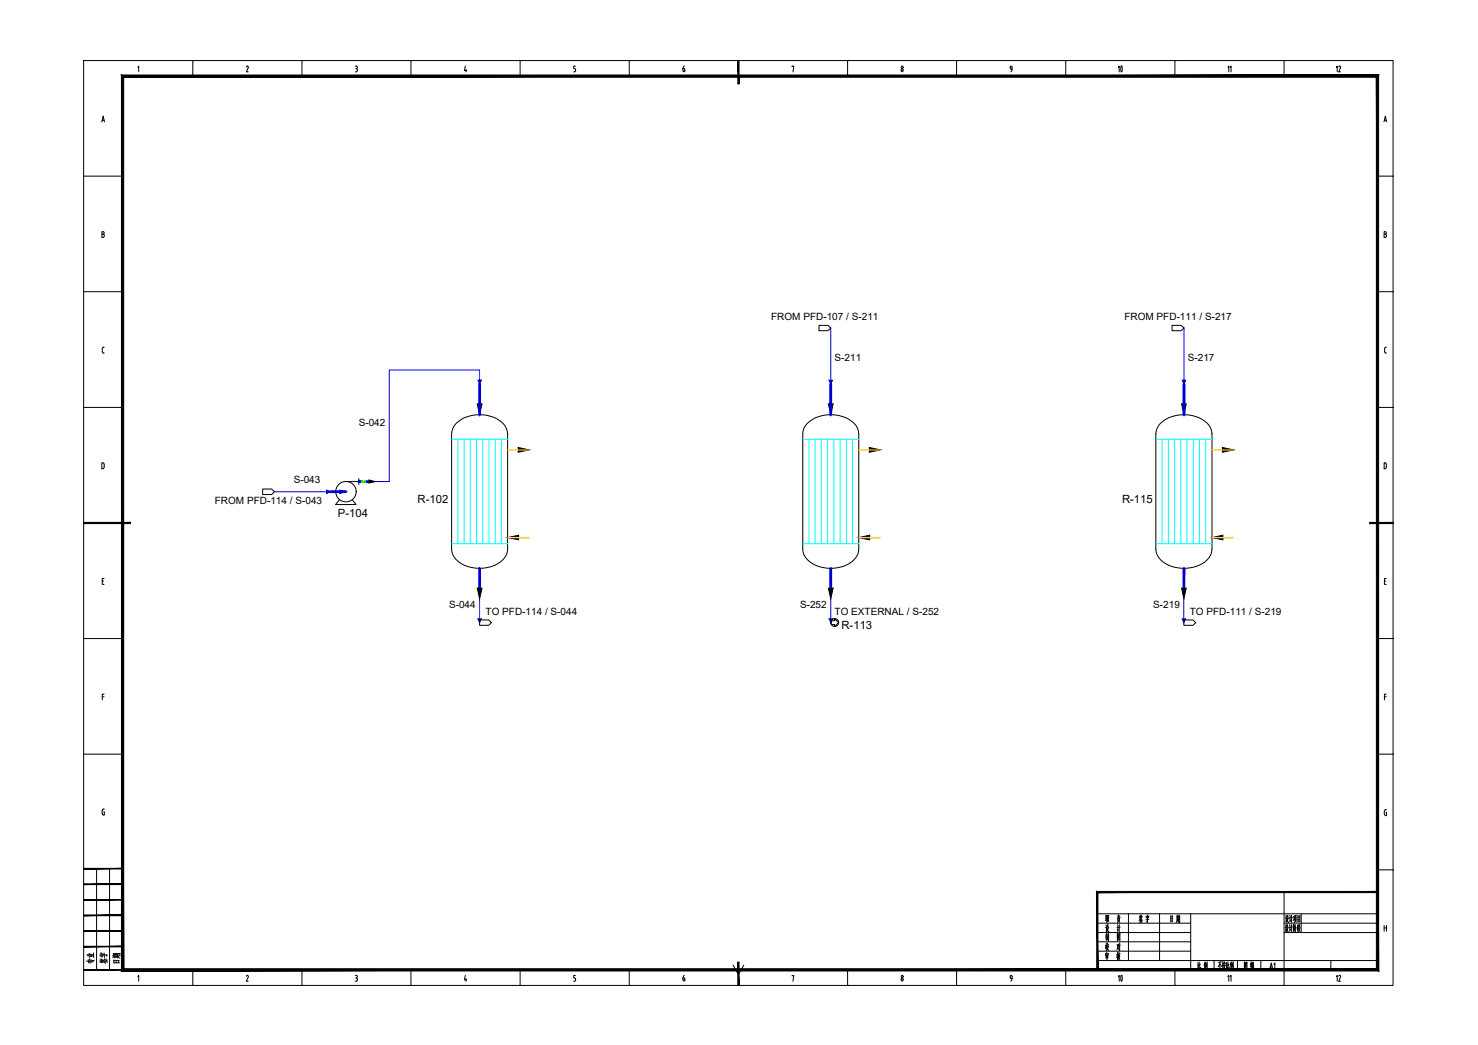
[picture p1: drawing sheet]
<svg xmlns="http://www.w3.org/2000/svg" width="420mm" height="297mm" viewBox="0 0 420 297" stroke-linecap="round" stroke-linejoin="round" font-family="sans-serif">
<g fill="none" stroke="#000" stroke-width=".28">
<path d="M23.8 17.2h372.2v262.9h-372.2zM39.2 19.2l.2-.4v1.6M54.8 17.2h.1M54.8 17.2v4.4M70.3 18.8l.3 .2v.3M70.3 18.8l-.2 .2M70.5 19.3l-.5 1.1h.6M85.8 17.2h.1M85.8 17.2v4.4M101 18.8h.3M101.2 19.5h.1M101.3 18.8l.2 .2v.3l-.2 .2 .3 .4"/>
<path d="M101.6 19.9l-.3 .5M116.8 17.2h.1M116.8 17.2v4.4M132.3 18.8l-.3 1.3h.7M132.5 19.7v.7M147.9 17.2h.1M147.9 17.2v4.4M163.4 19.5l.2 .4M163.6 18.8h-.5v.7h.3M163.6 19.9v.2M178.9 17.2h.1M178.9 17.2v4.4"/>
<path d="M194.1 19.5l.2 .8h.3l.1-.3M194.1 19.5h.4l.2 .4M194.5 18.7l-.3 .8M194.7 19.9v.2M209.9 17.2h.1M225.2 19v-.2h.5l-.3 1.6M240.9 17.2h.1M240.9 17.2v4.4M256.2 19.9l.3-.4 .2 .4M256.2 19.9l.3 .5 .2-.4M256.7 19.9v.2M271.9 17.2h.1"/>
<path d="M271.9 17.2v4.4M287.2 19.1l.3-.3 .2 .3M287.2 19.2l.3 .5M287.7 19.2v.5h-.3M287.7 19.6l-.4 .8M303 17.2h.1M303 17.2v4.4M334 17.2h.1M334 17.2v4.4M365 17.2h.1M365 17.2v4.4M28.9 34.7l.4-1.7 .4 1.7"/>
<path d="M29 34.2h.6M101 20.4h.3M163.1 20.4h.3M163.6 20l-.2 .4M393.4 34.7l.4-1.7 .4 1.7M393.6 34.2h.5M23.8 50.1h11.1M391.6 50.1h4.4M396 50.1h.1M29 66.6h.3M29.3 66.6l.4 .4-.4 .5M29.3 66.6l.3-.2v-.4l-.6-.1v1.6h.3"/>
<path d="M393.5 66.6h.3M393.8 65.9h-.3v1.6h.3M393.8 65.9l.3 .3-.3 .4 .4 .4-.4 .5M23.8 82.9h11.1M29.1 99.1v.9M29.1 100l.1 .3 .4 .1M29.6 98.7l-.4 .1-.1 .3M391.6 82.9h4.4M393.6 99.1v.9M393.6 100l.3 .4M393.9 98.7h.2M393.9 98.7l-.3 .4"/>
<path d="M396 82.9h.1M23.8 115.8h11.1M391.6 115.8h4.4M393.9 100.4h.2M396 115.8h.1M29.2 131.6h-.3v1.7h.3M29.3 131.6l.3 .5v.9l-.3 .2M393.7 133.2l.4-.2v-.9l-.2-.5h-.4v1.7h.2M396 148.7h.1M29.1 165.2h.3M29.6 164.5h-.5v1.6h.5M393.6 165.2h.3"/>
<path d="M394.1 164.5h-.5v1.6h.5M23.8 181.5h11.1M29.1 198.1h.5M29.6 197.3h-.5v1.7M391.6 181.5h4.4M393.6 198.1h.5M394.1 197.3h-.5v1.7M396 181.5h.1M23.8 214.4h11.1M391.6 214.4h4.4M396 214.4h.1M29 230.4v.8"/>
<path d="M29.1 231.2l.3 .4M29.5 230.7h.2v1h-.3M29.7 230h-.5l-.1 .4M393.5 230.6v.8M394 230.9h.2v.9l-.5-.1-.1-.3M394.2 230.2h-.5l-.1 .4M27.5 246.9v28.8M31.1 246.9v28.8M311.9 259.7h79.7M320.8 259.7v13.3M329.6 259.7v13.3M338.5 259.7v16"/>
<path d="M365 253.6v26.5M369.9 259.7v5.4M391.6 247.3h4.4M396 247.3h.1M39.2 277.6l.2-.3v1.6M54.8 275.7v4.4M70.3 277.2l.3 .2v.4M70.3 277.2l-.2 .3M70.5 277.8l-.5 1.1h.6M85.8 275.7v4.4M101 277.3h.3M101 278.9h.3"/>
<path d="M101.2 278h.1M101.3 277.2l.3 .4-.3 .3M101.3 278l.3 .3-.3 .6M116.8 275.7v4.4M132.3 277.3l-.3 1.2h.7M132.5 278.2v.7M147.9 275.7v4.4M163.1 278.9h.3M163.4 278l.2 .3M163.6 277.3h-.5v.7h.3M163.6 278.4v.1M163.6 278.5l-.2 .4"/>
<path d="M178.9 275.7v4.4M194.5 277.2l-.3 .8M194.7 278.5l-.1 .3h-.3l-.2-.8 .5 .1 .1 .4M208.4 274.3l1.5 2.7 1.5-2.7M225.2 277.4v-.1h.5l-.3 1.6M240.9 275.7v4.4M256.7 278.4v.1M256.7 278.3l-.1-.3a.36 .36 0 0 0-.4 .4 .36 .36 0 0 0 .5 .3v-.2M271.9 275.7v4.4M287.4 278.2h.3M287.7 277.6v.5M287.7 278.1l-.4 .8"/>
<path d="M287.7 277.6l-.1-.3a.46 .46 0 0 0-.4 .4 .46 .46 0 0 0 .3 .5M303 275.7v4.4M311.9 273h79.7M311.9 262.4h26.6M311.9 265.1h26.6M311.9 267.7h26.6M311.9 270.4h26.6M324.1 261.6v.4M324.2 260.1l-.3 .8M324.2 260.5v.3M324.3 261.6v.3M324.3 260.8l.5 .8"/>
<path d="M324.3 260.8l-.5 .9M324.3 260.5h-.3M324.4 261.3l-.3 .1M324.5 260.1l-.1 .7M324.5 260.5l.1 .4M324.5 261.6l-.1 .5M324.7 262.1l-.7 .1M324.8 260.5h-.4M325.9 260.4l-.1 .5M326.1 260l.1 .4M326.2 261.1v1.1l-.2-.3M326.4 260.8l-.5 .1"/>
<path d="M326.4 260.7l-.2 .4M326.6 260.4l-.1 .4M326.6 260.5h-.7M326.6 261.4l-.9 .1M332.8 260.3v1.7M333.1 261.1h-.3M333.2 261.8l-.4 .1M333.3 260.4l-.5 .1M333.3 260.3l-.1 1.7M334 275.7v4.4M334.6 260.1v1.4M334.6 261.6l-.2 .6"/>
<path d="M334.8 261.6l.1 .4M334.8 260.8h-.2M334.8 261.1l-.2 .1M334.9 260.1l-.1 1.3M335 260.5l-.5 .1M335 261.4l-.5 .1M335.1 261.4l-.1 .8M335.1 260.3v1.1M335.3 260.8h-.2M335.3 261.3h-.2M335.4 260.3v1.9l-.2-.2M335.4 260.3l-.3 .1"/>
<path d="M340.6 273.6v1.6M340.8 275l-.3 .4M340.8 274.3l-.2 .1M340.9 273.5v1.7l.2 .2h.2v-.5M341.2 274l-.3 .6M342.5 273.8v1.7M342.6 273.4l-.3 1M342.6 274.4l.1 .3M342.7 273.8l-.2 .9M342.8 274.1l-.1 .1M342.9 274.1l-.3 1.2M342.9 273.7l-.3 .1"/>
<path d="M343 273.9v1M343.2 273.4v2.1l-.2-.3M345.1 273v2.7M346.8 273.9v1.5M346.9 273.5l-.6 1.3M346.9 274.1l.3 .6M347.2 273.4l-.8 .1M347.6 273.3v2.2l-.1-.3M347.7 274.3l-.3 .4M347.8 274h-.4M347.8 273.7v.4M348 274l-.1 .8 .4 .6"/>
<path d="M348 273.3l.1 .4M348.2 274.5l-.4 1M348.3 273.8h-.5M348.3 273.7l-.1 .4M348.4 274.4l-.6 .1M348.7 273.5v1.7M349 274.3l-.3 .1M349.1 273.4v1.8l.1 .2h.2v-.5M349.4 274l-.3 .6M349.9 273.8v1.7M350 273.4l-.3 1M350.1 274.4l.1 .3"/>
<path d="M350.2 273.8l-.2 .9M350.3 274.1l-.2 .1M350.3 274.1l-.3 1.2M350.4 273.7l-.4 .1M350.4 273.9v1M350.6 273.4v2.1l-.2-.3M351.8 273v2.7M353.8 275.3l.7 .1M353.8 273.4v2.1M354 274.1l.4 .5M354 274.9l.2 .3M354.1 274.6l.1 .2"/>
<path d="M354.1 273.8l-.2 .5M354.3 274h-.2M354.3 273.8l-.5 1M354.5 273.5v1.9M354.5 273.5l-.7 .2M355.5 273.8v1M355.7 273.3v2.2M355.8 274h-.3M355.8 273.9v.9l-.1-.2M355.9 274.5v1l.4-.1M356 273.8v.6M356 273.9l.3-.1v.4"/>
<path d="M356.1 274.6v.8M356.3 274.2l-.3 .1M356.3 274.9l-.3 .1M356.3 273.5l-.4 .1M356.4 274.5l-.5 .1M356.4 274.4l-.1 1M365 262.4h26.6M365 265.1h26.6M365.4 262.9l.2 .4M365.5 260.3l.2 .3M365.5 263.6h-.2M365.5 263.5v1"/>
<path d="M365.6 260.9l-.2 .1M365.6 260.8v1.1M365.7 264.2l-.3 .5M365.7 261.6l-.2 .4M365.8 262.8l-.1 1M365.8 264l.5 .9M365.8 261.3l.5 .9M365.9 260.2l-.2 .9M366 262.8l.1 .8h.2M366 262.9l-.2 .1M366.1 260.2v.6l.2 .1M366.1 260.3h-.2"/>
<path d="M366.1 263.8h-.4M366.1 263.7l-.5 1.2M366.1 261.1h-.3M366.2 261.1l-.5 1.1M366.6 262.8l.1 .4M366.6 260.2l.2 .3M366.7 263.5l-.2 .1M366.7 263.4l-.1 1.2M366.7 260.8l-.2 .1M366.7 260.8v1.1M366.8 264.2l-.2 .5M366.8 261.5l-.1 .5"/>
<path d="M367.1 262.8v2.1M367.1 260.1v2.1M367.4 263.5l-.6 .1M367.4 260.8l-.5 .1M367.7 262.8v2M367.8 262.8v1.4l-.1-.2M367.8 260.6v.9M367.8 262.9l-.1 .1M367.9 260.5l-.2 .1M368 263.6l-.2 1.3M368 261.3l-.4 .3M368.1 260.6v1.1"/>
<path d="M368.1 260.7l.4-.1v1.1M368.1 263l.3 .8h.1M368.2 262.7l-.3 1M368.2 260.8l-.3 1.4M368.2 260.3v.4M368.2 261.7l.3 .4M368.2 263.6v1.3M368.5 260.2l-.5 .1M368.9 263v1.7M369 260.2v1.9M369 263.6l-.1 .1M369 263.3l-.1 .1"/>
<path d="M369.1 264l-.4 .2M369.1 262.8l-.2 .3M369.2 264l.4 .7M369.3 262.8l-.1 1M369.4 262.8v.7l.2 .1M369.4 261.3l-.4 .1M369.4 260.8l-.4 .1M369.4 262.9l-.1 .1M369.5 263.8l-.3 .1M369.5 263.8l-.5 1.1M369.5 261.8l-.5 .1M369.6 260.3l-.6 .1"/>
<path d="M369.6 260.3l-.1 1.8M378.3 273v2.7M393.5 263v1.7M393.5 263.8h.7M394.2 263v1.7M54.8 280.1h.1M85.8 280.1h.1M116.8 280.1h.1M147.9 280.1h.1M178.9 280.1h.1M209.9 280.1h.1M240.9 280.1h.1"/>
<path d="M271.9 280.1h.1M303 280.1h.1M334 280.1h.1M365 280.1h.1"/>
<circle cx="256.4" cy="19.1" r=".32"/>
<circle cx="256.4" cy="277.6" r=".32"/>
</g>
<g fill="#000" stroke="#000" stroke-width=".28">
<path d="M209.7 17.2l.4 6.7v-6.7zM209.7 17.2l.4 6.7h-.4z"/>
<path d="M34.5 21.3l.7 254.1v-253.4zM34.5 21.3l.7 254.1-.7 .6zM35.2 275.4l-.7 .6 356.8-.6zM34.5 276l356.8-.6 .6 .6zM391.3 22v253.4l.6 .6zM391.3 22l.6-.7v254.7zM35.2 22h356.1l.6-.7zM34.5 21.3h357.4l-356.7 .7z"/>
<path d="M23.8 148.5v.3l13.3-.3zM23.8 148.8l13.3-.3v.3z"/>
<path d="M389.4 148.8h6.6v-.3zM389.4 148.5h6.6l-6.6 .3z"/>
<path d="M23.8 255.8h11.1v-.1zM23.8 255.7h11.1l-11.1 .1z"/>
<path d="M23.8 251.4h11.1v-.2zM23.8 251.2h11.1l-11.1 .2z"/>
<path d="M23.8 247h11.1v-.2zM23.8 246.8h11.1l-11.1 .2z"/>
<path d="M312.1 253.7h79.5v-.3zM311.8 253.4h79.8l-79.5 .3zM311.8 253.4l.3 22.3v-22zM311.8 253.4l.3 22.3h-.3z"/>
<path d="M23.8 275.8h11.1v-.2zM23.8 275.6h11.1l-11.1 .2z"/>
<path d="M23.8 269.1h11.1v-.1zM23.8 269h11.1l-11.1 .1z"/>
<path d="M23.8 264.7h11.1v-.2zM23.8 264.5h11.1l-11.1 .2z"/>
<path d="M23.8 260.3h11.1v-.2zM23.8 260.1h11.1l-11.1 .2z"/>
<path d="M209.7 273.5v6.6h.4zM209.7 273.5h.4v6.6z"/>
</g>
<g fill="none" stroke="#000" stroke-width=".28">
<path d="M98.3 136.9h3.7M102 136v1.7M129.7 120.4a10.2 10.2 0 0 1 13.3 0 4.1 4.1 0 0 1 1.3 2.9v32.8a6.1 6.1 0 0 1-5.7 5.2 9.4 9.4 0 0 1-9.5-2.9l-.6-1.5-.1-.8v-32.8a4.6 4.6 0 0 1 1.3-2.9zM229.5 120.4a10.2 10.2 0 0 1 13.4 0 4.1 4.1 0 0 1 1.2 2.9v32.8a6.1 6.1 0 0 1-5.7 5.2 9.4 9.4 0 0 1-9.5-2.9l-.4-.8-.3-1.5v-32.8a4.1 4.1 0 0 1 1.3-2.9zM329.8 120.4a10.1 10.1 0 0 1 14 .7l.7 1.5v.7v32.8a5.8 5.8 0 0 1-4.6 5 10.4 10.4 0 0 1-10.1-2.1 4.4 4.4 0 0 1-1.2-2.9v-32.8a4.6 4.6 0 0 1 1.2-2.9zM96.5 142.1l-1.1 1.3h5.8l-1.1-1.3"/>
<circle cx="98.3" cy="139.7" r="2.9"/>
</g>
<path d="M136.3 109.2v8.7M236.2 109.2v8.7M336.6 109.2v8.7M94 139.8h4.3M102 136.9h.9M103.9 136.9h1M136.3 161.6v5.6M236.2 161.6v5.6M336.6 161.6l-.1 5.6" fill="none" stroke="#00f" stroke-width=".8"/>
<path d="M102.9 136.6v.6l1-.6v.6zM103.4 136.9h.1" fill="none" stroke="#0f0" stroke-width=".28"/>
<g fill="#000" stroke="#000" stroke-width=".28">
<path d="M135.7 114.8h1.3l-.7 3.1zM235.5 114.8h1.3l-.6 3.1zM335.9 114.8h1.3l-.6 3.1zM96.5 139.3l1.8 .5-1.8 .4zM104.9 136.4l1.8 .5-1.8 .4zM147.3 127.2l3.1 .7-3.1 .7zM247.1 127.2l3.1 .7-3.1 .7zM347.5 127.2l3.1 .7-3.1 .7zM144.3 152.8l3.1-.7v1.3zM244.1 152.8l3.1-.7v1.3zM344.5 152.8l3.1-.7v1.3zM135.7 167.2h1.3l-.7 3.1z"/>
<path d="M235.5 167.2h1.3l-.6 3.1zM335.9 167.2h1.3l-.7 3.1z"/>
</g>
<g fill="none" stroke="#0ff" stroke-width=".28">
<path d="M128.4 124.9h15.9M130.2 124.9v29.6M131.9 124.9v29.6M133.7 124.9v29.6M135.5 124.9v29.6M137.2 124.9v29.6M139 124.9v29.6M140.8 124.9v29.6M142.6 124.9v29.6M228.2 124.9h15.9M230 124.9v29.6M231.7 124.9v29.6"/>
<path d="M233.5 124.9v29.6M235.3 124.9v29.6M237.1 124.9v29.6M238.8 124.9v29.6M240.6 124.9v29.6M242.3 124.9v29.6M328.6 124.9h15.9M330.4 124.9v29.6M332.1 124.9v29.6M333.9 124.9v29.6M335.7 124.9v29.6M337.4 124.9v29.6"/>
<path d="M339.2 124.9v29.6M341 124.9v29.6M342.8 124.9v29.6M128.4 154.5h15.9M228.2 154.5h15.9M328.6 154.5h15.9"/>
</g>
<path d="M144.3 127.9h6.1M244.1 127.9h6.1M344.5 127.9h6.1M144.3 152.8h6.1h-3M244.1 152.8h6.1h-3M344.5 152.8h6.1h-3" fill="none" stroke="#ffbf00" stroke-width=".38"/>
<!-- layer: STREAM -->
<path d="M236.2 93.2v16M336.6 93.2v16M136.3 109.2v-4h-25.7v31.7h-3.9M78 139.8h16M136.3 170.3v6.7M236.2 170.3v6.7M336.5 170.3v6.7" fill="none" stroke="#00f" stroke-width=".28"/>
<!-- layer: STREAM_ARROW -->
<g fill="#00f" stroke="#00f" stroke-width=".28">
<path d="M135.9 108.1h.9l-.5 1.1z"/>
<path d="M92.8 139.3l1.2 .5-1.2 .5z"/>
<path d="M135.8 175.9h1l-.5 1.1z"/>
<path d="M235.7 108.1h1l-.5 1.1z"/>
<path d="M336.1 108.1h.9l-.4 1.1z"/>
<path d="M336.1 175.9h.9l-.5 1.1z"/>
<path d="M235.7 175.9h1l-.5 1.1z"/>
</g>
<!-- layer: CONNECTOR -->
<g fill="none" stroke="#000" stroke-width=".28">
<path d="M232.8 92.5h2.6l.8 .7-.8 .8h-2.6zM333.2 92.5h2.6l.8 .7-.8 .8h-2.6zM74.7 139h2.5l.8 .8-.8 .8h-2.5zM136.3 176.2h2.6l.8 .8-.8 .7h-2.6zM236.3 176.4h1v-.5l1.1 1.1-1.1 1.1v-.6h-1zM336.5 176.2h2.6l.8 .8-.8 .7h-2.6z"/>
<circle cx="237.3" cy="177" r="1.12"/>
</g>
<text font-size="6.6" x="315.7" y="280.8">10</text>
<text font-size="6.2" x="315.7" y="22.2">10</text>
<g font-size="5.3">
<text x="312.9" y="263.5">职 责</text>
<text x="313.3" y="268.5">制 图</text>
<text x="27.5" y="275.2" transform="rotate(-90 27.5 275.2)">专业</text>
<text x="31.4" y="275.2" transform="rotate(-90 31.4 275.2)">签字</text>
<text x="34.9" y="274.8" transform="rotate(-90 34.9 274.8)">日期</text>
<text x="312.9" y="271.3">校 对</text>
</g>
<g font-size="4.4">
<text x="378.5" y="21.5">12</text>
<text x="363.4" y="276.6" transform="rotate(-90 363.4 276.6)">A1</text>
<text x="382.1" y="280.1" transform="rotate(-90 382.1 280.1)">12</text>
</g>
<g font-size="4">
<text x="351" y="21.5" transform="rotate(-90 351 21.5)">11</text>
<text x="351" y="280.1" transform="rotate(-90 351 280.1)">11</text>
</g>
<g font-size="3.2">
<text x="118.7" y="142.9">R-102</text>
<text x="319" y="142.9">R-115</text>
<text x="96" y="147">P-104</text>
<text x="239.2" y="178.8">R-113</text>
</g>
<g font-size="2.8">
<text x="219.2" y="91">FROM PFD-107 / S-211</text>
<text x="319.6" y="91">FROM PFD-111 / S-217</text>
<text x="237.3" y="102.6">S-211</text>
<text x="337.7" y="102.6">S-217</text>
<text x="102" y="121.1">S-042</text>
<text x="83.5" y="137.4">S-043</text>
<text x="61.1" y="143.3">FROM PFD-114 / S-043</text>
<text x="127.7" y="172.9">S-044</text>
<text x="227.4" y="172.9">S-252</text>
<text x="327.9" y="172.9">S-219</text>
<text x="138" y="174.8">TO PFD-114 / S-044</text>
<text x="237.3" y="174.8">TO EXTERNAL / S-252</text>
<text x="338.2" y="174.8">TO PFD-111 / S-219</text>
</g>
</svg>
